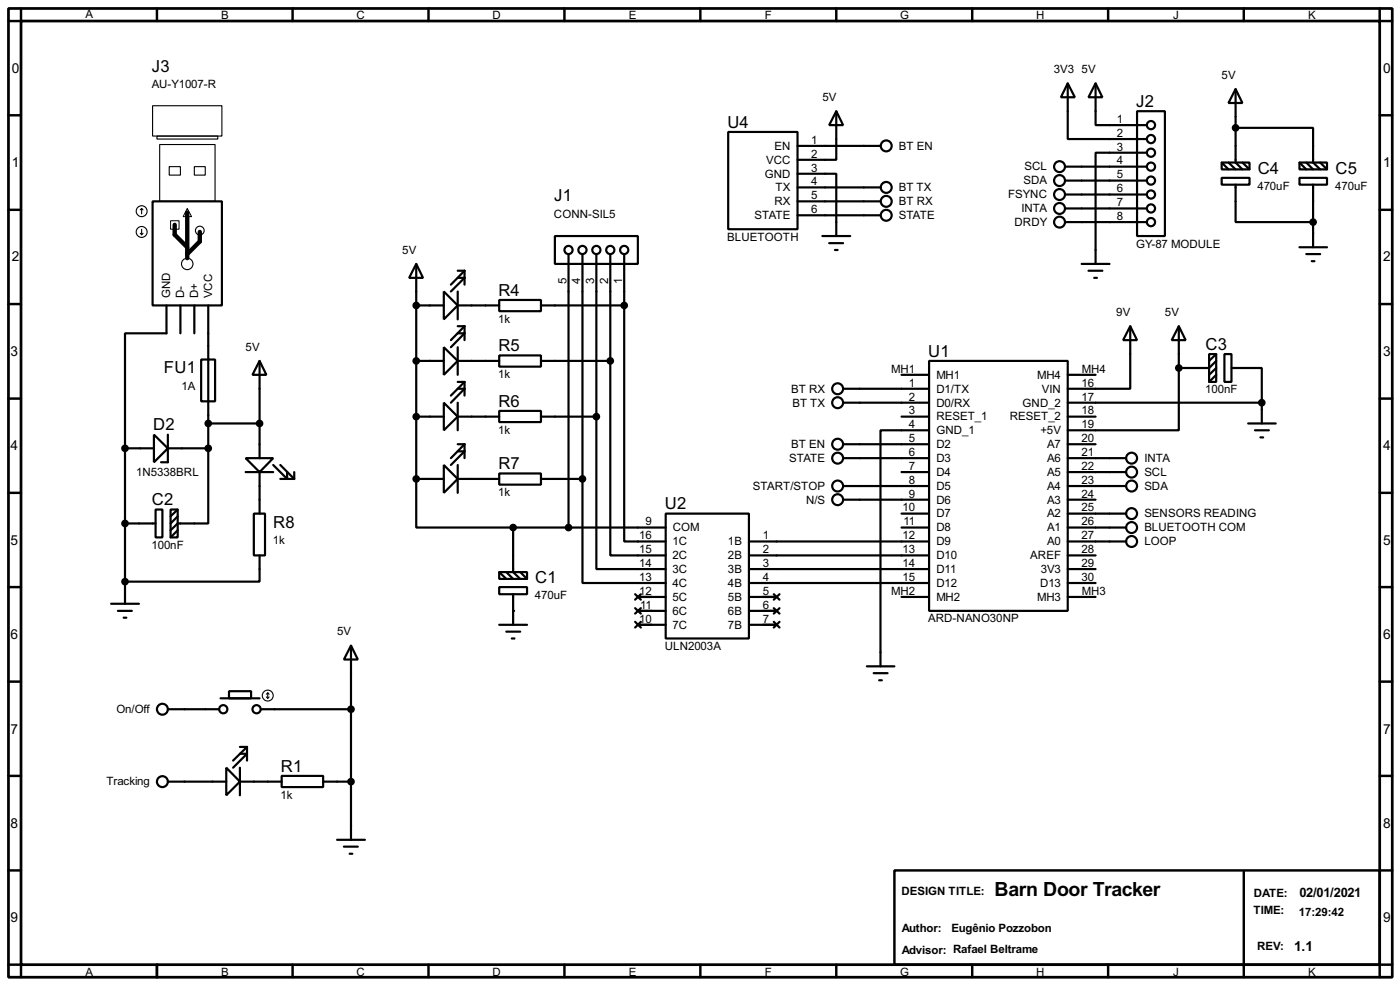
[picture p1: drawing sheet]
<svg xmlns="http://www.w3.org/2000/svg" width="256mm" height="180mm" viewBox="0 0 256 180" stroke-linecap="round" stroke-linejoin="round" font-family="sans-serif">
<path d="M1.6 1.6h253.5v177.3h-253.5zM3.9 3.9h248.9v172.7h-248.9z" fill="none" stroke="#000" stroke-width=".5"/>
<g fill="none" stroke="#000" stroke-width=".45">
<path d="M3.9 1.6v2.3h-2.3M28.8 1.6v2.3M53.6 1.6v2.3M78.5 1.6v2.3M103.4 1.6v2.3M128.3 1.6v2.3M153.2 1.6v2.3M178.1 1.6v2.3M203 1.6v2.3M227.9 1.6v2.3M252.8 1.6v2.3h2.3M1.6 21.1h2.3"/>
<path d="M1.6 38.4h2.3M252.8 21.1h2.3M252.8 38.4h2.3M1.6 55.7h2.3M252.8 55.7h2.3M1.6 73h2.3M252.8 73h2.3M1.6 90.2h2.3M252.8 90.2h2.3M1.6 107.5h2.3M252.8 107.5h2.3M1.6 124.8h2.3"/>
<path d="M252.8 124.8h2.3M1.6 142h2.3M1.6 159.3h2.3M163.9 159.3h88.9v17.3h-88.9zM227.9 159.6v19.3M252.8 142h2.3M252.8 159.3h2.3M1.6 176.6h2.3v2.3M28.8 176.6v2.3M53.6 176.6v2.3M78.5 176.6v2.3M103.4 176.6v2.3"/>
<path d="M128.3 176.6v2.3M153.2 176.6v2.3M178.1 176.6v2.3M203 176.6v2.3M255.1 176.6h-2.3v2.3"/>
</g>
<g fill="none" stroke="#000" stroke-width=".4">
<path d="M195.6 15.3l1.3 2.5h-2.5zM195.6 15.3v10.2h14.5M200.7 15.3l1.3 2.5h-2.6zM200.7 15.3v7.6h9.4M226.4 16.3l1.2 2.6h-2.5zM226.4 16.3v13.5l1.2 1.2M28 36.9h12.7v19h-12.7zM133.4 24.2h12.7v17.8h-12.7zM146.1 31.8h7.1v11.4M146.1 26.7h15.2M146.1 34.3h15.2M146.1 36.9h15.2"/>
<path d="M146.1 39.4h15.2M153.2 20.4l1.3 2.5h-2.6zM153.2 20.4v8.9h-7.1M195.1 30.5h15M195.1 33.1h15M195.1 35.6h15M195.1 38.2h15M208.3 20.4h5.1v22.8h-5.1zM210.1 28h-9.4v20.3M223.8 32.6h5.1v1.2h-5.1zM223.8 29.8h5.1v1.2h-5.1zM223.8 29.8l1.3 1.2"/>
<path d="M225.1 29.8l1.3 1.2M226.4 33.8v6.9h14.2M226.4 23.4h14.2v6.4l1.3 1.2M227.6 29.8l1.3 1.2M238.1 32.6h5v1.2h-5zM238.1 29.8h5v1.2h-5zM238.1 29.8l1.2 1.2M239.3 29.8l1.3 1.2M240.6 33.8v11.5M241.9 29.8l1.2 1.2M30.5 55.9v5.1h-7.6v21.1M33.1 55.9v5.1"/>
<path d="M35.6 55.9v5.1M38.2 55.9v26.2M76.3 48.3l1.2 2.6h-2.5zM76.3 55.9h5M76.3 48.3v39.4M81.3 53.4l2.6 2.5-2.6 2.6zM83.9 55.9h7.6M83.9 49.6h1.2M83.9 50.9h1.2l-2.5 2.5M83.9 53.4v5.1M83.9 59.7h1.2M85.1 49.6l-2.5 2.5"/>
<path d="M85.1 49.6v2.5M85.1 59.7v2.6M85.1 59.7l-2.5 2.6M91.5 54.9h7.6v2.1h-7.6zM99.1 55.9h15.3M101.7 43.2h15.2v5.1h-15.2zM104.2 46.5v50.1M106.7 46.5v41.2M109.3 46.5v29.8M111.8 46.5v19.6M114.4 55.9v43.2h7.6M114.4 46.5v9.4"/>
<path d="M150.7 43.2h5.1M151.9 44.5h2.6M153 45.8h.5M195.1 40.7h15M198.2 48.3h5.1M199.4 49.6h2.6M200.5 50.9h.5M207.1 59.7l1.2 2.6h-2.5zM207.1 59.7v11.5h-11.5M216 59.7l1.2 2.6h-2.5zM216 59.7v7.7M238.1 45.3h5"/>
<path d="M239.3 46.5h2.6M240.3 47.8h.5M28.2 79.6l2.6 2.5-2.6 2.5zM30.8 79.6v5h-1.3M36.9 65.8h2.5v7.7h-2.5zM38.2 77.5h9.4M47.6 66.1l1.2 2.5h-2.5zM47.6 66.1v17.8M76.3 66.1h5M76.3 76.3h5M81.3 63.6l2.6 2.5-2.6 2.5zM81.3 73.7l2.6 2.6-2.6 2.5z"/>
<path d="M83.9 66.1h7.6M83.9 76.3h7.6M83.9 71.2h1.2l-2.5 2.5M83.9 63.6v5M83.9 73.7v5.1M83.9 61h1.2l-2.5 2.6M83.9 69.9h1.2M85.1 69.9v2.5M85.1 69.9l-2.5 2.5M91.5 65.1h7.6v2h-7.6zM91.5 75.2h7.6v2.1h-7.6zM99.1 66.1h12.7"/>
<path d="M99.1 76.3h10.2M109.3 76.3v27.9h12.7M111.8 66.1v35.6h10.2M154.5 73.7h15.7M154.5 71.2h15.7M165.2 76.3h5M165.2 68.6h5M170.2 66.1h25.4v45.7h-25.4zM170.2 78.8h-8.9v43.2M195.6 76.3h5.1M195.6 73.7h35.6M195.6 68.6h5.1"/>
<path d="M216 67.4v11.4h-20.4M221.5 64.8h1.3v5.1h-1.3zM222.8 66.1l-1.3 1.3h-5.5M222.8 68.6l-1.3 1.3M222.8 67.4l-1.3 1.2M222.8 64.8l-1.3 1.3M224.3 64.8h1.3v5.1h-1.3zM225.6 67.4h5.6v6.3M228.7 77.5h5M229.9 78.8h2.6M231.2 73.7v3.8M22.9 95.8h5.6"/>
<path d="M22.9 82.1v28.4M22.9 82.1h5.3M28.5 93.3h1.3v5.1h-1.3zM30.8 82.1h7.4M31.3 93.3h1.3v5.1h-1.3zM32.6 93.3l-1.3 1.2M32.6 94.5l-1.3 1.3M32.6 97.1l-1.3 1.3M38.2 82.1v13.7h-5.6l-1.3 1.3M45 83.9h5.1l-2.5 2.5zM45 86.4h5.1M46.5 94h2.1v7.7h-2.1z"/>
<path d="M47.6 86.4v7.6M50.1 85.1l2.5 2.6v-1.3M51.4 87.7h2.5M51.4 85.1l2.5 2.6M53.9 86.4v1.3M76.3 87.7v8.9h17.7M76.3 87.7h5M81.3 85.1l2.6 2.6-2.6 2.5zM83.9 87.7h7.6M83.9 81.3h1.2M83.9 85.1v5.1M83.9 82.6h1.2l-2.5 2.5"/>
<path d="M85.1 81.3v2.6M85.1 81.3l-2.5 2.6M91.5 86.7h7.6v2h-7.6zM94 96.6h28M94 96.6v8.1l1.3 1.3M99.1 87.7h7.6M106.7 87.7v19h15.3M122 94h15.2v22.9h-15.2zM137.2 99.1h33M154.5 89h15.7M154.5 83.9h15.7M154.5 81.3h15.7"/>
<path d="M154.5 91.5h15.7M165.2 86.4h5M165.2 94h5M165.2 96.6h5M195.6 99.1h10.7M195.6 86.4h10.7M195.6 89h10.7M195.6 83.9h10.7M195.6 94h10.7M195.6 96.6h10.7M195.6 81.3h5.1M195.6 91.5h5.1"/>
<path d="M230.9 80.1h.5M20.4 110.5h5.1M21.6 111.8h2.6M22.7 113.1h.5M47.6 101.7v4.8h-24.7M64.3 118.2l1.3 2.5h-2.6zM64.3 118.2v35.5M91.5 107.5h5.1v1.3h-5.1zM91.5 104.7h5.1v1.3h-5.1zM91.5 114.4h5.1M91.5 104.7l1.3 1.3M92.8 104.7l1.2 1.3"/>
<path d="M92.8 115.6h2.5M93.8 116.9h.5M94 108.8v5.6M95.3 104.7l1.3 1.3M116.4 108.8l1 1M116.4 111.3l1 1M116.4 113.8l1 1.1M116.9 109.3h5.1M116.9 111.8h5.1M116.9 114.4h5.1M117.4 108.8l-1 1M117.4 111.3l-1 1"/>
<path d="M117.4 113.8l-1 1.1M137.2 101.7h33M137.2 104.2h33M137.2 106.7h33M137.2 109.3h5.1M137.2 111.8h5.1M137.2 114.4h5.1M141.8 108.8l1 1M141.8 111.3l1 1M141.8 113.8l1 1.1M142.8 108.8l-1 1M142.8 111.3l-1 1"/>
<path d="M142.8 113.8l-1 1.1M165.2 109.3h5M195.6 101.7h5.1M195.6 104.2h5.1M195.6 106.7h5.1M195.6 109.3h5.1M30.8 129.8h9.4M40.4 127.8h7.2M42 126.5h4v1.3h-4zM44 138h1.3l-2.6 2.5M44 136.7h1.3M45.3 136.7l-2.6 2.5"/>
<path d="M45.3 136.7v2.5M47.8 129.8h16.5M158.8 122h5.1M160.1 123.2h2.5M161.1 124.5h.5M30.8 143.1h10.7M41.5 140.5l2.5 2.6-2.5 2.5zM44 143.1h7.6M44 140.5v5.1M51.6 142h7.6v2.1h-7.6zM59.2 143.1h5.1M61.8 153.7h5.1"/>
<path d="M63 155h2.6M64.1 156.3h.5"/>
<circle cx="162.3" cy="39.4" r="1"/>
<circle cx="162.3" cy="26.7" r="1"/>
<circle cx="162.3" cy="34.3" r="1"/>
<circle cx="162.3" cy="36.9" r="1"/>
<circle cx="194.1" cy="35.6" r="1"/>
<circle cx="194.1" cy="38.2" r="1"/>
<circle cx="194.1" cy="33.1" r="1"/>
<circle cx="194.1" cy="30.5" r="1"/>
<circle cx="210.8" cy="35.6" r=".75"/>
<circle cx="210.8" cy="28" r=".75"/>
<circle cx="210.8" cy="33.1" r=".75"/>
<circle cx="210.8" cy="38.2" r=".75"/>
<circle cx="210.8" cy="30.5" r=".75"/>
<circle cx="210.8" cy="22.9" r=".75"/>
<circle cx="210.8" cy="25.5" r=".75"/>
<circle cx="104.1" cy="45.8" r=".75"/>
<circle cx="106.7" cy="45.8" r=".75"/>
<circle cx="109.2" cy="45.8" r=".75"/>
<circle cx="111.8" cy="45.8" r=".75"/>
<circle cx="114.3" cy="45.8" r=".75"/>
<circle cx="194.1" cy="40.7" r="1"/>
<circle cx="210.8" cy="40.7" r=".75"/>
<circle cx="153.4" cy="73.7" r="1"/>
<circle cx="153.4" cy="71.2" r="1"/>
<circle cx="153.4" cy="81.3" r="1"/>
<circle cx="153.4" cy="83.9" r="1"/>
<circle cx="153.4" cy="89" r="1"/>
<circle cx="153.4" cy="91.5" r="1"/>
<circle cx="207.3" cy="86.4" r="1"/>
<circle cx="207.3" cy="83.9" r="1"/>
<circle cx="207.3" cy="89" r="1"/>
<circle cx="207.3" cy="99.1" r="1"/>
<circle cx="207.3" cy="94" r="1"/>
<circle cx="207.3" cy="96.6" r="1"/>
<circle cx="29.7" cy="129.8" r="1"/>
<circle cx="40.9" cy="129.8" r=".75"/>
<circle cx="47" cy="129.8" r=".75"/>
<circle cx="29.7" cy="143.1" r="1"/>
</g>
<circle cx="94" cy="111.8" r=".2" fill="#000"/>
<g fill="none" stroke="#000" stroke-width=".2">
<path d="M28 19.4h12.7v5.5h-12.7zM26 38.2v1M26 38.2l.2 .2M26 38.2l-.3 .2M28.8 24.9h11.1v.6h-11.1zM29.3 26.5h10.1v10.4h-10.1zM31 30.5h2.1v1.6h-2.1zM35.6 30.5h2v1.6h-2zM25.7 42.7l.3 .3M26 42v1M26.2 42.7l-.2 .3M48.8 127.6l.3 .2"/>
<path d="M49.1 126.8v1M49.1 126.8l-.3 .3M49.1 126.8l.2 .3M49.3 127.6l-.2 .2"/>
<circle cx="25.9" cy="38.7" r="1"/>
<circle cx="25.9" cy="42.5" r="1"/>
<circle cx="34.3" cy="48.3" r="1.05"/>
<circle cx="36.6" cy="42.2" r=".8"/>
<circle cx="49" cy="127.3" r="1"/>
</g>
<path d="M34.3 38.9v8.4M32 41.2v1.8l2.3 2.3M36.6 42.5v1.7l-2.3 2.3" fill="none" stroke="#000" stroke-width=".8"/>
<path d="M34.3 38.2l.8 1.5h-1.5zM31.3 40.4h1.5v1.6h-1.5z" fill="none" stroke="#000" stroke-width=".18"/>
<g fill="#000" stroke="#000" stroke-width=".4">
<circle cx="226.3" cy="23.4" r=".5"/>
<circle cx="76.2" cy="55.9" r=".5"/>
<circle cx="114.3" cy="55.9" r=".5"/>
<circle cx="240.5" cy="40.7" r=".5"/>
<circle cx="38.1" cy="77.5" r=".5"/>
<circle cx="47.5" cy="77.5" r=".5"/>
<circle cx="76.2" cy="66.1" r=".5"/>
<circle cx="76.2" cy="76.3" r=".5"/>
<circle cx="109.2" cy="76.3" r=".5"/>
<circle cx="111.8" cy="66.1" r=".5"/>
<circle cx="215.9" cy="67.4" r=".5"/>
<circle cx="231.1" cy="73.7" r=".5"/>
<circle cx="22.9" cy="95.8" r=".5"/>
<circle cx="22.9" cy="82.1" r=".5"/>
<circle cx="38.1" cy="82.1" r=".5"/>
<circle cx="76.2" cy="87.7" r=".5"/>
<circle cx="94" cy="96.6" r=".5"/>
<circle cx="104.1" cy="96.6" r=".5"/>
<circle cx="106.7" cy="87.7" r=".5"/>
<circle cx="22.9" cy="106.5" r=".5"/>
<circle cx="64.3" cy="129.8" r=".5"/>
<circle cx="64.3" cy="143.1" r=".5"/>
</g>
<text font-size="4" x="182.2" y="164.1">Barn Door Tracker</text>
<g font-size="3.4">
<text x="27.8" y="13.1">J3</text>
<text x="133.3" y="23.3">U4</text>
<text x="208.2" y="19.6">J2</text>
<text x="230.4" y="31.8">C4</text>
<text x="244.7" y="31.8">C5</text>
<text x="101.5" y="36.9">J1</text>
<text x="91.3" y="54.1">R4</text>
<text x="91.3" y="64.2">R5</text>
<text x="170.1" y="65.3">U1</text>
<text x="220.9" y="64">C3</text>
<text x="30" y="68.4">FU1</text>
<text x="91.3" y="74.4">R6</text>
<text x="28.1" y="78.8">D2</text>
<text x="91.3" y="85.9">R7</text>
<text x="27.8" y="92.5">C2</text>
<text x="121.8" y="93.2">U2</text>
<text x="50.1" y="96.6">R8</text>
<text x="98.1" y="106.7">C1</text>
<text x="51.5" y="141.2">R1</text>
</g>
<g font-size="2.8">
<text x="2.2" y="13.4">0</text>
<text x="253.4" y="13.4">0</text>
<text x="2.2" y="30.6">1</text>
<text x="253.4" y="30.6">1</text>
<text x="2.2" y="47.9">2</text>
<text x="253.4" y="47.9">2</text>
<text x="1.9" y="65.2">3</text>
<text x="253.4" y="65.2">3</text>
<text x="1.9" y="82.4">4</text>
<text x="253.4" y="82.4">4</text>
<text x="1.9" y="99.7">5</text>
<text x="253.4" y="99.7">5</text>
<text x="1.9" y="117">6</text>
<text x="253.4" y="117">6</text>
<text x="1.9" y="134.3">7</text>
<text x="253.4" y="134.3">7</text>
<text x="1.9" y="151.5">8</text>
<text x="253.4" y="151.5">8</text>
<text x="1.9" y="168.8">9</text>
<text x="253.4" y="168.8">9</text>
<text x="237.1" y="174.1">1.1</text>
</g>
<text font-size="2.7" x="238.1" y="164.1">02/01/2021</text>
<g font-size="2.4">
<text x="15.6" y="3.2">A</text>
<text x="40.5" y="3.5">B</text>
<text x="65.3" y="3.5">C</text>
<text x="90.2" y="3.5">D</text>
<text x="115.2" y="3.5">E</text>
<text x="140.1" y="3.5">F</text>
<text x="164.9" y="3.5">G</text>
<text x="189.8" y="3.5">H</text>
<text x="214.9" y="3.5">J</text>
<text x="239.6" y="3.5">K</text>
<text x="27.8" y="16.1">AU-Y1007-R</text>
<text x="193.1" y="13.4">3V3</text>
<text x="198.2" y="13.4">5V</text>
<text x="223.8" y="14.5">5V</text>
<text x="150.7" y="18.5">5V</text>
<text x="204.6" y="22.5">1</text>
<text x="140.3" y="30">VCC</text>
<text x="141.9" y="27.4">EN</text>
<text x="148.6" y="26.3">1</text>
<text x="148.6" y="28.9">2</text>
<text x="164.6" y="27.4">BT EN</text>
<text x="204.6" y="25">2</text>
<text x="204.6" y="27.5">3</text>
<text x="140.1" y="32.5">GND</text>
<text x="142.1" y="35">TX</text>
<text x="148.6" y="31.4">3</text>
<text x="148.6" y="33.9">4</text>
<text x="164.6" y="35">BT TX</text>
<text x="187.5" y="33.8">SDA</text>
<text x="187.7" y="31.2">SCL</text>
<text x="204.6" y="30.1">4</text>
<text x="204.6" y="32.6">5</text>
<text x="204.6" y="35.2">6</text>
<text x="230.4" y="34.7">470uF</text>
<text x="244.6" y="34.7">470uF</text>
<text x="101.5" y="39.9">CONN-SIL5</text>
<text x="138.2" y="40.1">STATE</text>
<text x="141.9" y="37.6">RX</text>
<text x="148.6" y="36.5">5</text>
<text x="148.6" y="39">6</text>
<text x="164.6" y="37.6">BT RX</text>
<text x="164.6" y="40.1">STATE</text>
<text x="184.7" y="36.3">FSYNC</text>
<text x="185.8" y="41.3">DRDY</text>
<text x="187.1" y="38.8">INTA</text>
<text x="204.6" y="37.7">7</text>
<text x="204.6" y="40.2">8</text>
<text x="73.7" y="46.5">5V</text>
<text x="133.2" y="44.1">BLUETOOTH</text>
<text x="208.1" y="45.3">GY-87 MODULE</text>
<text x="103.7" y="52" transform="rotate(-90 103.7 52)">5</text>
<text x="106.3" y="52" transform="rotate(-90 106.3 52)">4</text>
<text x="108.9" y="52" transform="rotate(-90 108.9 52)">3</text>
<text x="111.4" y="52" transform="rotate(-90 111.4 52)">2</text>
<text x="113.9" y="52" transform="rotate(-90 113.9 52)">1</text>
<text x="31.2" y="54.6" transform="rotate(-90 31.2 54.6)">GND</text>
<text x="33.8" y="54.6" transform="rotate(-90 33.8 54.6)">D-</text>
<text x="36.3" y="54.6" transform="rotate(-90 36.3 54.6)">D+</text>
<text x="38.9" y="54.6" transform="rotate(-90 38.9 54.6)">VCC</text>
<text x="91.3" y="59.1">1k</text>
<text x="204.5" y="57.9">9V</text>
<text x="213.4" y="57.9">5V</text>
<text x="45" y="64.2">5V</text>
<text x="33.3" y="71.3">1A</text>
<text x="91.3" y="69.2">1k</text>
<text x="144.9" y="71.9">BT RX</text>
<text x="163.3" y="68.2">MH1</text>
<text x="166.5" y="70.8">1</text>
<text x="171.5" y="71.9">D1/TX</text>
<text x="171.5" y="69.3">MH1</text>
<text x="190" y="69.3">MH4</text>
<text x="190.9" y="71.9">VIN</text>
<text x="198.2" y="70.8">16</text>
<text x="198.2" y="68.2">MH4</text>
<text x="220.8" y="72">100nF</text>
<text x="145.2" y="74.4">BT TX</text>
<text x="166.5" y="73.3">2</text>
<text x="166.5" y="75.8">3</text>
<text x="171.5" y="74.4">D0/RX</text>
<text x="171.5" y="76.9">RESET_1</text>
<text x="185" y="76.9">RESET_2</text>
<text x="187.3" y="74.4">GND_2</text>
<text x="198.2" y="73.3">17</text>
<text x="198.2" y="75.8">18</text>
<text x="91.3" y="79.4">1k</text>
<text x="144.9" y="82">BT EN</text>
<text x="166.5" y="78.3">4</text>
<text x="166.5" y="80.9">5</text>
<text x="166.5" y="83.5">6</text>
<text x="171.5" y="79.5">GND_1</text>
<text x="171.5" y="82">D2</text>
<text x="190.6" y="79.5">+5V</text>
<text x="191.8" y="82">A7</text>
<text x="198.2" y="78.3">19</text>
<text x="198.2" y="80.9">20</text>
<text x="198.2" y="83.5">21</text>
<text x="25" y="87.2">1N5338BRL</text>
<text x="137.9" y="89.6">START/STOP</text>
<text x="144.6" y="84.6">STATE</text>
<text x="166.5" y="86">7</text>
<text x="166.5" y="88.5">8</text>
<text x="171.5" y="84.6">D3</text>
<text x="171.5" y="87.1">D4</text>
<text x="171.5" y="89.6">D5</text>
<text x="191.8" y="84.6">A6</text>
<text x="191.8" y="87.1">A5</text>
<text x="191.8" y="89.6">A4</text>
<text x="198.2" y="86">22</text>
<text x="198.2" y="88.5">23</text>
<text x="209.6" y="87.1">SCL</text>
<text x="209.6" y="89.6">SDA</text>
<text x="209.6" y="84.6">INTA</text>
<text x="91.3" y="90.8">1k</text>
<text x="147.7" y="92.2">N/S</text>
<text x="165.4" y="93.6">10</text>
<text x="166.5" y="91.1">9</text>
<text x="171.5" y="92.2">D6</text>
<text x="171.5" y="94.7">D7</text>
<text x="191.8" y="92.2">A3</text>
<text x="191.8" y="94.7">A2</text>
<text x="198.2" y="91.1">24</text>
<text x="198.2" y="93.6">25</text>
<text x="209.6" y="94.7">SENSORS READING</text>
<text x="27.8" y="100.5">100nF</text>
<text x="50" y="99.5">1k</text>
<text x="117.1" y="98.7">16</text>
<text x="117.1" y="101.2">15</text>
<text x="118.3" y="96.2">9</text>
<text x="123.2" y="99.8">1C</text>
<text x="123.2" y="97.3">COM</text>
<text x="133.4" y="99.8">1B</text>
<text x="139.8" y="98.7">1</text>
<text x="139.8" y="101.2">2</text>
<text x="165.4" y="98.7">12</text>
<text x="165.4" y="101.2">13</text>
<text x="165.5" y="96.2">11</text>
<text x="171.5" y="97.3">D8</text>
<text x="171.5" y="99.8">D9</text>
<text x="191.8" y="97.3">A1</text>
<text x="191.8" y="99.8">A0</text>
<text x="198.2" y="96.2">26</text>
<text x="198.2" y="98.7">27</text>
<text x="198.2" y="101.2">28</text>
<text x="209.6" y="97.3">BLUETOOTH COM</text>
<text x="209.6" y="99.8">LOOP</text>
<text x="117.1" y="103.8">14</text>
<text x="117.1" y="106.3">13</text>
<text x="123.2" y="102.4">2C</text>
<text x="123.2" y="104.9">3C</text>
<text x="123.2" y="107.4">4C</text>
<text x="133.4" y="102.4">2B</text>
<text x="133.4" y="104.9">3B</text>
<text x="133.4" y="107.4">4B</text>
<text x="139.8" y="103.8">3</text>
<text x="139.8" y="106.3">4</text>
<text x="165.4" y="103.8">14</text>
<text x="165.4" y="106.3">15</text>
<text x="171.5" y="102.4">D10</text>
<text x="171.5" y="104.9">D11</text>
<text x="171.5" y="107.4">D12</text>
<text x="188.7" y="102.4">AREF</text>
<text x="190.5" y="107.4">D13</text>
<text x="190.7" y="104.9">3V3</text>
<text x="198.2" y="103.8">29</text>
<text x="198.2" y="106.3">30</text>
<text x="98" y="109.7">470uF</text>
<text x="117.1" y="108.9">12</text>
<text x="117.1" y="114">10</text>
<text x="117.3" y="111.4">11</text>
<text x="123.2" y="110">5C</text>
<text x="123.2" y="112.5">6C</text>
<text x="133.4" y="110">5B</text>
<text x="133.4" y="112.5">6B</text>
<text x="139.8" y="108.9">5</text>
<text x="139.8" y="111.4">6</text>
<text x="139.8" y="114">7</text>
<text x="163.3" y="108.9">MH2</text>
<text x="170" y="113.9">ARD-NANO30NP</text>
<text x="171.5" y="110">MH2</text>
<text x="190" y="110">MH3</text>
<text x="198.2" y="108.9">MH3</text>
<text x="61.8" y="116.3">5V</text>
<text x="121.8" y="119">ULN2003A</text>
<text x="123.2" y="115.1">7C</text>
<text x="133.4" y="115.1">7B</text>
<text x="21.3" y="130.5">On/Off</text>
<text x="19.5" y="143.8">Tracking</text>
<text x="51.4" y="146.2">1k</text>
<text x="165.1" y="163.8">DESIGN TITLE:</text>
<text x="229.6" y="167.4">TIME:</text>
<text x="229.7" y="164.2">DATE:</text>
<text x="238" y="167.6">17:29:42</text>
<text x="165.2" y="170.6">Author:</text>
<text x="174.3" y="170.6">Eugênio Pozzobon</text>
<text x="230.3" y="174">REV:</text>
<text x="15.6" y="178.6">A</text>
<text x="40.5" y="178.6">B</text>
<text x="65.3" y="178.6">C</text>
<text x="90.2" y="178.6">D</text>
<text x="115.2" y="178.6">E</text>
<text x="140.1" y="178.6">F</text>
<text x="164.9" y="178.6">G</text>
<text x="165.2" y="174.7">Advisor: Rafael Beltrame</text>
<text x="189.8" y="178.6">H</text>
<text x="214.9" y="178.6">J</text>
<text x="239.6" y="178.6">K</text>
</g>
</svg>
